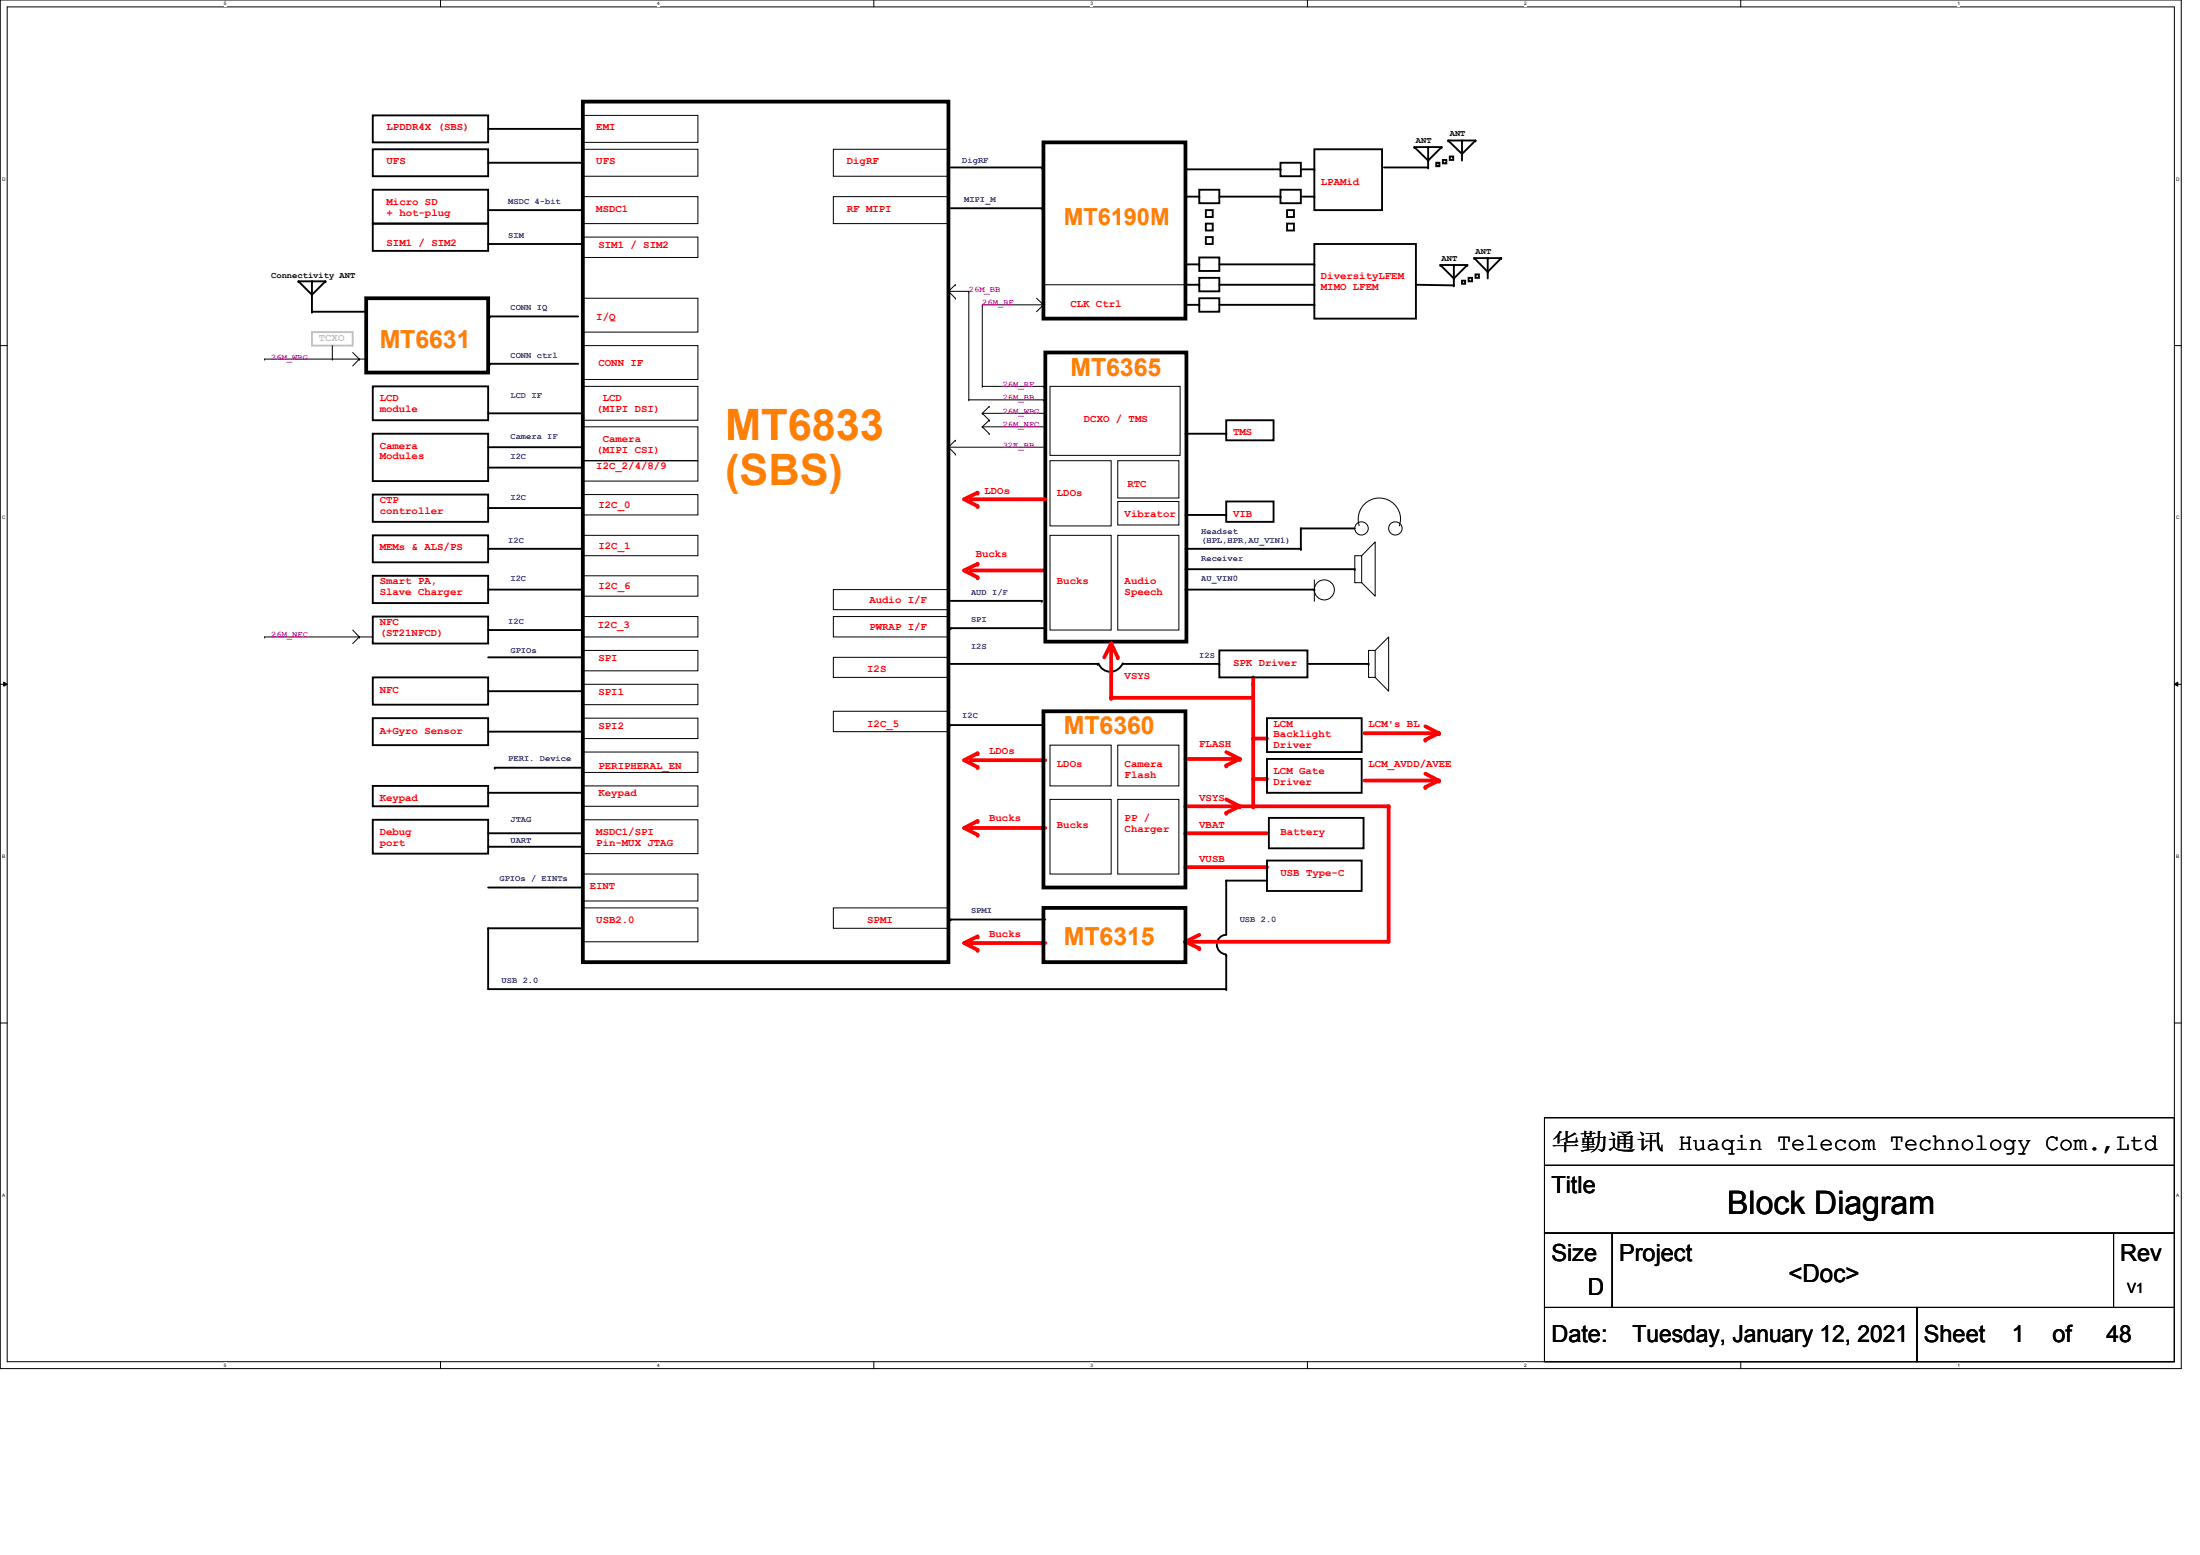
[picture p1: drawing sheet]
<svg xmlns="http://www.w3.org/2000/svg" width="297mm" height="210mm" viewBox="0 0 297 210" stroke-linecap="round" stroke-linejoin="round" font-family="sans-serif">
<path d="M0 0h294.5v184.7h-294.5zM1 .9h292.6v182.9h-292.6z" fill="none" stroke="#000" stroke-width=".14"/>
<g fill="#fff">
<path d="M30.2 .1h.4v.7h-.4z"/>
<path d="M30.2 183.9h.4v.8h-.4z"/>
</g>
<path d="M59.5 0v.9M59.5 183.8v.9" fill="none" stroke="#000" stroke-width=".14"/>
<g fill="#fff">
<path d="M88.7 .1h.4v.7h-.4z"/>
<path d="M88.7 183.9h.4v.8h-.4z"/>
</g>
<path d="M118 0v.9M118 183.8v.9" fill="none" stroke="#000" stroke-width=".14"/>
<g fill="#fff">
<path d="M147.2 .1h.4v.7h-.4z"/>
<path d="M147.2 183.9h.4v.8h-.4z"/>
</g>
<path d="M176.5 0v.9M176.5 183.8v.9" fill="none" stroke="#000" stroke-width=".14"/>
<g fill="#fff">
<path d="M205.8 .1h.3v.7h-.3z"/>
<path d="M205.8 183.9h.3v.8h-.3z"/>
</g>
<path d="M235 0v.9M235 183.8v.9" fill="none" stroke="#000" stroke-width=".14"/>
<g fill="#fff">
<path d="M264.3 .1h.3v.7h-.3z"/>
<path d="M264.3 183.9h.3v.8h-.3z"/>
<path d="M.3 23.8h.5v.7h-.5z"/>
<path d="M293.8 23.8h.5v.7h-.5z"/>
<path d="M.3 69.5h.5v.7h-.5z"/>
<path d="M293.8 69.5h.5v.7h-.5z"/>
</g>
<path d="M0 46.7h1M293.6 46.7h.9" fill="none" stroke="#000" stroke-width=".14"/>
<g fill="#fff">
<path d="M.3 115.2h.4v.8h-.4z"/>
<path d="M293.8 115.2h.5v.8h-.5z"/>
</g>
<path d="M0 92.4h1M.5 92.1l.5 .3-.5 .2zM293.6 92.4l.4-.3v.5zM293.6 92.4h.9" fill="none" stroke="#000" stroke-width=".14"/>
<path d="M.5 92.1l.5 .3-.5 .2zM293.6 92.4l.4-.3v.5z" fill="#000"/>
<g fill="#fff">
<path d="M.3 161h.4v.7h-.4z"/>
<path d="M293.8 161h.4v.7h-.4z"/>
</g>
<path d="M0 138.1h1M293.6 138.1h.9" fill="none" stroke="#000" stroke-width=".14"/>
<path d="M65.9 79.6h12.8M78.7 79.6h.1" fill="none" stroke="#000" stroke-width=".25"/>
<path d="M130.2 77l1.8 .9" fill="none" stroke="#f00" stroke-width=".51"/>
<circle cx="132" cy="77.9" r=".25" fill="#f00"/>
<path d="M177.5 78.3v2.7M47.6 85l.9 1M48.5 86h.1M177.5 81h.1" fill="none" stroke="#000" stroke-width=".14"/>
<path d="M128.4 84.8h.1M128.4 84.8h12.7" fill="none" stroke="#000" stroke-width=".25"/>
<path d="M131.1 77h10" fill="none" stroke="#f00" stroke-width=".51"/>
<circle cx="131.1" cy="77" r=".25" fill="#f00"/>
<path d="M141.8 72.3h8.2v12.7h-8.2zM150.9 72.3h8.3v12.7h-8.3zM48.5 86h.1M48.5 86l-.9 .9" fill="none" stroke="#000" stroke-width=".14"/>
<path d="M160.1 79.6h17.4M177.5 79.6h.1M65.9 85h12.8M78.7 85h.1M128.1 89.6h20.1M128.4 81.1h12.3M140.7 81.1h.1M148.2 89.6h.1" fill="none" stroke="#000" stroke-width=".25"/>
<path d="M78.7 13.7h49.4v116.2h-49.4zM141.1 47.6h19.1v39h-19.1z" fill="none" stroke="#000" stroke-width=".51"/>
<path d="M150 86.9l.9 1.8" fill="none" stroke="#f00" stroke-width=".51"/>
<circle cx="150.9" cy="88.7" r=".25" fill="#f00"/>
<path d="M150 86.9l-.9 1.8" fill="none" stroke="#f00" stroke-width=".51"/>
<circle cx="150" cy="86.9" r=".25" fill="#f00"/>
<path d="M65.9 88.7h12.8M78.7 88.7h.1M128.3 97.9h.1M128.3 97.9h12.6" fill="none" stroke="#000" stroke-width=".25"/>
<path d="M185.7 87.8l1.8-1.8v7.3l-1.8-1.9" fill="none" stroke="#000" stroke-width=".14"/>
<path d="M169.2 91.4v1" fill="none" stroke="#f00" stroke-width=".51"/>
<circle cx="169.2" cy="92.4" r=".25" fill="#f00"/>
<path d="M151.6 89.5a1.75 1.75 0 0 1-1.6 1.2 1.75 1.75 0 0 1-1.7-1.1M176.5 89.6h8.3M184.8 89.6h.1" fill="none" stroke="#000" stroke-width=".25"/>
<path d="M150 86.9v7.3" fill="none" stroke="#f00" stroke-width=".51"/>
<circle cx="150" cy="94.2" r=".25" fill="#f00"/>
<path d="M66.8 103.6h.1M66.8 103.6h11.9" fill="none" stroke="#000" stroke-width=".25"/>
<path d="M169.2 92.4v16.4" fill="none" stroke="#f00" stroke-width=".51"/>
<circle cx="169.2" cy="108.8" r=".25" fill="#f00"/>
<path d="M150 94.2h19.2" fill="none" stroke="#f00" stroke-width=".51"/>
<circle cx="150" cy="94.2" r=".25" fill="#f00"/>
<path d="M65.9 93.3h12.8M78.7 93.3h.1" fill="none" stroke="#000" stroke-width=".25"/>
<path d="M165.6 101.5l1.8 .9" fill="none" stroke="#f00" stroke-width=".51"/>
<circle cx="167.4" cy="102.4" r=".25" fill="#f00"/>
<path d="M132 101.7l-1.8 .9" fill="none" stroke="#f00" stroke-width=".51"/>
<circle cx="132" cy="101.7" r=".25" fill="#f00"/>
<path d="M194.3 99l-1.9 .9" fill="none" stroke="#f00" stroke-width=".51"/>
<circle cx="192.4" cy="99.9" r=".25" fill="#f00"/>
<path d="M169.2 99.7h1.9" fill="none" stroke="#f00" stroke-width=".51"/>
<circle cx="169.2" cy="99.7" r=".25" fill="#f00"/>
<path d="M65.9 107h12.8M78.7 107h.1" fill="none" stroke="#000" stroke-width=".25"/>
<path d="M192.4 104.4l1.9 1" fill="none" stroke="#f00" stroke-width=".51"/>
<circle cx="194.3" cy="105.4" r=".25" fill="#f00"/>
<path d="M184.2 99h10.1" fill="none" stroke="#f00" stroke-width=".51"/>
<circle cx="194.3" cy="99" r=".25" fill="#f00"/>
<path d="M169.2 105.2h1.9" fill="none" stroke="#f00" stroke-width=".51"/>
<circle cx="169.2" cy="105.2" r=".25" fill="#f00"/>
<path d="M167.4 102.4l-1.8 .9" fill="none" stroke="#f00" stroke-width=".51"/>
<circle cx="165.6" cy="103.3" r=".25" fill="#f00"/>
<path d="M130.2 102.6l1.8 .9" fill="none" stroke="#f00" stroke-width=".51"/>
<circle cx="132" cy="103.5" r=".25" fill="#f00"/>
<path d="M160.1 102.4h7.3" fill="none" stroke="#f00" stroke-width=".51"/>
<circle cx="167.4" cy="102.4" r=".25" fill="#f00"/>
<path d="M160.1 108.8h9.1" fill="none" stroke="#f00" stroke-width=".51"/>
<circle cx="160.1" cy="108.8" r=".25" fill="#f00"/>
<path d="M131.1 102.6h10" fill="none" stroke="#f00" stroke-width=".51"/>
<circle cx="131.1" cy="102.6" r=".25" fill="#f00"/>
<path d="M194.3 105.4l-1.9 .9" fill="none" stroke="#f00" stroke-width=".51"/>
<circle cx="192.4" cy="106.3" r=".25" fill="#f00"/>
<path d="M184.2 105.4h10.1" fill="none" stroke="#f00" stroke-width=".51"/>
<circle cx="194.3" cy="105.4" r=".25" fill="#f00"/>
<path d="M167.4 108.8l-1.8 .9" fill="none" stroke="#f00" stroke-width=".51"/>
<circle cx="165.6" cy="109.7" r=".25" fill="#f00"/>
<path d="M165.6 107.9l1.8 .9" fill="none" stroke="#f00" stroke-width=".51"/>
<circle cx="167.4" cy="108.8" r=".25" fill="#f00"/>
<path d="M65.9 114.3h12.8M78.7 114.3h.1" fill="none" stroke="#000" stroke-width=".25"/>
<path d="M130.2 111.8l1.8 .9" fill="none" stroke="#f00" stroke-width=".51"/>
<circle cx="132" cy="112.7" r=".25" fill="#f00"/>
<path d="M65.9 112.5h12.8M78.7 112.5h.1" fill="none" stroke="#000" stroke-width=".25"/>
<path d="M160.1 112.5h11" fill="none" stroke="#f00" stroke-width=".51"/>
<circle cx="160.1" cy="112.5" r=".25" fill="#f00"/>
<path d="M160.1 117.1h11" fill="none" stroke="#f00" stroke-width=".51"/>
<circle cx="160.1" cy="117.1" r=".25" fill="#f00"/>
<path d="M65.9 119.8h12.8M78.7 119.8h.1M165.6 118.9h.1M165.6 118.9v7.3M165.6 118.9h5.5M171.1 118.9h.1M128.4 124.1h.1M128.4 124.1h12.7" fill="none" stroke="#000" stroke-width=".25"/>
<path d="M131.1 111.8h10" fill="none" stroke="#f00" stroke-width=".51"/>
<circle cx="131.1" cy="111.8" r=".25" fill="#f00"/>
<path d="M165.5 126.2a1.32 1.32 0 0 0-1.2 1.3 1.32 1.32 0 0 0 1.2 1.3" fill="none" stroke="#000" stroke-width=".25"/>
<path d="M132 126.4l-1.8 .9" fill="none" stroke="#f00" stroke-width=".51"/>
<circle cx="132" cy="126.4" r=".25" fill="#f00"/>
<path d="M65.9 125.3h12.8M78.7 125.3h.1" fill="none" stroke="#000" stroke-width=".25"/>
<path d="M187.5 108.8v18.3" fill="none" stroke="#f00" stroke-width=".51"/>
<circle cx="187.5" cy="108.8" r=".25" fill="#f00"/>
<path d="M169.2 108.8h18.3" fill="none" stroke="#f00" stroke-width=".51"/>
<circle cx="169.2" cy="108.8" r=".25" fill="#f00"/>
<path d="M65.9 125.3h.1M65.9 125.3v8.2M165.6 128.9h.1M165.6 128.9v4.6" fill="none" stroke="#000" stroke-width=".25"/>
<path d="M160.1 127.1l1.8 .9" fill="none" stroke="#f00" stroke-width=".51"/>
<circle cx="161.9" cy="128" r=".25" fill="#f00"/>
<path d="M130.2 127.3l1.8 .9" fill="none" stroke="#f00" stroke-width=".51"/>
<circle cx="132" cy="128.2" r=".25" fill="#f00"/>
<path d="M160.1 127.1h27.4" fill="none" stroke="#f00" stroke-width=".51"/>
<circle cx="160.1" cy="127.1" r=".25" fill="#f00"/>
<path d="M131.1 127.3h10" fill="none" stroke="#f00" stroke-width=".51"/>
<circle cx="131.1" cy="127.3" r=".25" fill="#f00"/>
<g fill="none" stroke="#000" stroke-width=".25">
<path d="M195.5 19h3.7M199.2 19h.1M65.9 22h12.8M78.7 22h.1M160.1 26.5h1.8M161.9 26.5h.1M50.3 83.2h15.6v3.7h-15.6zM151.7 89.6h12.9M164.6 89.6h.1M50.3 110.7h15.6v4.5h-15.6zM50.3 106.1h15.6v2.7h-15.6zM65.9 133.5h99.7"/>
<path d="M165.6 133.5h.1"/>
</g>
<g fill="none" stroke="#000" stroke-width=".14">
<path d="M129 38.4h.1M129 38.4l-.9 .9M132.6 55.8l1 .9M133.6 56.7h.1M183.9 75l1.8-1.8v7.3l-1.8-1.8M35.7 86h.1M35.7 86h14.6"/>
<circle cx="178.8" cy="79.6" r="1.35"/>
<circle cx="183.8" cy="71.3" r=".91"/>
</g>
<path d="M161.9 126.2l-1.8 .9" fill="none" stroke="#f00" stroke-width=".51"/>
<circle cx="160.1" cy="127.1" r=".25" fill="#f00"/>
<path d="M132 110.8l-1.8 1" fill="none" stroke="#f00" stroke-width=".51"/>
<circle cx="132" cy="110.8" r=".25" fill="#f00"/>
<path d="M192.4 98l1.9 1" fill="none" stroke="#f00" stroke-width=".51"/>
<circle cx="194.3" cy="99" r=".25" fill="#f00"/>
<g fill="none" stroke="#000" stroke-width=".25">
<path d="M50.3 15.6h15.6v3.6h-15.6zM65.9 17.4h12.8M78.7 17.4h.1M191 19.9h.1M191 19.9h3.6M191 19.9l1.8 1.8M192.8 19.9h.1M192.8 19.9v2.7M194.6 19.9h.1M194.6 19.9l-1.8 1.8M195.5 19h.1M195.5 19l1.9 1.8"/>
<path d="M197.4 19h.1M197.4 19v2.7M199.2 19l-1.8 1.8M40.3 38h.1M40.3 38h3.6M40.3 38l1.8 1.8M42.1 39.8h.1M42.1 38h.1M42.1 38v4.1M43.9 38h.1M43.9 38l-1.8 1.8M50.3 20.2h15.6v3.6h-15.6z"/>
<path d="M50.3 30.2h15.6v3.7h-15.6zM50.3 25.6h15.6v4.6h-15.6zM65.9 28.4h12.8M65.9 32.9h12.8M78.7 28.4h.1M78.7 32.9h.1M128.4 22.6h12.3M128.4 28.1h12.3M140.7 22.6h.1M140.7 28.1h.1M160.1 22.9h12.8M160.1 35.7h1.8"/>
<path d="M160.1 38.4h1.8M161.9 37.5h2.7v1.8h-2.7zM161.9 25.6h2.7v1.8h-2.7zM161.9 34.8h2.7v1.8h-2.7zM161.9 35.7h.1M161.9 38.4h.1M162.8 30.2h.9v.9h-.9zM162.8 32h.9v.9h-.9zM162.8 28.4h.9v.9h-.9zM164.6 26.5h8.3M164.6 35.7h12.9M164.6 38.4h12.9"/>
<path d="M172.9 22h2.7v1.8h-2.7zM172.9 25.6h2.7v1.8h-2.7zM172.9 22.9h.1M172.9 26.5h.1M173.8 28.4h.9v.9h-.9zM173.8 30.2h.9v.9h-.9zM175.6 22.9h1.9M175.6 26.5h1.9M177.5 20.2h9.1v8.2h-9.1zM177.5 32.9h13.7v10.1h-13.7zM177.5 22.9h.1M177.5 26.5h.1"/>
<path d="M177.5 35.7h.1M177.5 38.4h.1M186.9 22.6h5.9M191.2 38.4l5.1 .1M192.8 21.7h.1M192.8 22.6h.1M193.9 22h.4v.4h-.4zM194.5 35.8h.1M194.5 35.8h3.6M194.5 35.8l1.8 1.8M194.8 21.6h.5v.5h-.5zM195.7 21.1h.5v.5h-.5z"/>
<path d="M196.3 37.6h.1M196.3 35.8h.1M196.3 38.5h.1M196.3 35.8v2.7M197.4 37.9h.4v.4h-.4zM197.4 20.8h.1M198.1 35.8h.1M198.1 35.8l-1.8 1.8M198.3 37.5h.5v.5h-.5zM199 34.8h.1M199 34.8h3.7M199 34.8l1.9 1.9"/>
<path d="M199.2 37h.5v.5h-.5zM200.9 36.7h.1M200.9 34.8h.1M200.9 34.8v2.8M202.7 34.8h.1M202.7 34.8l-1.8 1.9M42.1 42.1h.1M42.1 42.1h7.3M50.3 52.2h15.6v4.5h-15.6zM50.3 58.5h15.6v6.4h-15.6zM65.9 55.8h12.8M66.2 42.7h.1"/>
<path d="M66.2 49.1h.1M66.2 42.7h11.9M66.2 49.1h11.9M78.7 55.8h.1M160.1 41.1h1.8M160.1 58.5h5.5M161.9 40.3h2.7v1.8h-2.7zM161.9 41.1h.1M164.6 41.1h12.9M165.6 56.7h6.4v2.7h-6.4zM165.6 58.5h.1M177.5 41.1h.1"/>
<path d="M50.3 72.3h15.6v3.6h-15.6zM50.3 77.7h15.6v3.7h-15.6zM50.3 66.8h15.6v3.6h-15.6zM65.9 60.4h12.8M78.7 60.4h.1M165.6 67.7h6.4v2.7h-6.4zM50.3 96.9h15.6v3.7h-15.6zM50.3 91.4h15.6v3.7h-15.6zM65.9 98.8h12.8M78.7 98.8h.1M164.6 87.8h11.9v3.6h-11.9zM171.1 96.9h12.8v4.6h-12.8z"/>
<path d="M171.1 116.2h12.8v4.1h-12.8zM171.1 102.4h12.8v4.6h-12.8zM171.3 110.4h12.8v4.1h-12.8z"/>
</g>
<g fill="none" stroke="#000" stroke-width=".14">
<path d="M78.7 15.6h15.5v3.6h-15.5zM78.7 32h15.5v2.8h-15.5zM78.7 20.2h15.5v3.6h-15.5zM78.7 26.5h15.5v3.7h-15.5zM112.5 26.5h15.6v3.7h-15.6zM112.5 20.2h15.6v3.6h-15.6zM130.8 39.3h.1M130.8 39.3v14.7M130.8 39.3h-2.7l.9 1M140.9 38.4h19.2v4.6h-19.2zM35.7 48.5h.1M35.7 48.5h13.7"/>
<path d="M44.9 48.5h.1M44.9 46.7v1.8M47.6 47.6l.9 .9M48.5 48.5h.1M48.5 48.5l-.9 .9M78.7 52.2h15.5v4.5h-15.5zM78.7 57.6h15.5v4.6h-15.5zM78.7 40.3h15.5v4.5h-15.5zM78.7 46.7h15.5v4.5h-15.5zM129 40.3h.1M129 59.4h.1M129 59.4l-.9 1"/>
<path d="M130.8 54h.1M130.8 54h10.1M132.6 52.2h.1M132.6 55.8h.1M132.6 57.6h.1M132.6 52.2h8.3M132.6 55.8h8.3M132.6 57.6h8.3M132.6 57.6l1 .9M133.6 54.9h.1M133.6 58.5h.1M133.6 56.7h.1"/>
<path d="M133.6 54.9l-1 .9M133.6 56.7l-1 .9M140 40.3l.9 .8M140.9 41.1h.1M140.9 52.2h.1M140.9 54h.1M140.9 41.1l-.9 1M140.9 41.1h-8.3v11.1M141.8 52.2h17.5v9.3h-17.5zM78.7 77.7h15.5v2.8h-15.5zM78.7 72.3h15.5v2.7h-15.5zM78.7 62.2h15.5v2.7h-15.5z"/>
<path d="M78.7 66.8h15.5v2.7h-15.5zM112.5 79.6h15.6v2.7h-15.6zM141.8 62.2h8.2v8.8h-8.2zM150.9 62.2h8.3v5h-8.3zM150.9 67.7h8.3v3.2h-8.3zM183.5 71a2.85 2.85 0 0 1 2.8-3.8 2.85 2.85 0 0 1 2.6 3.8M78.7 96.9h15.5v2.8h-15.5zM78.7 92.4h15.5v2.7h-15.5zM78.7 83.2h15.5v2.8h-15.5zM78.7 87.8h15.5v2.8h-15.5zM112.5 83.2h15.6v2.8h-15.6zM112.5 88.7h15.6v2.7h-15.6z"/>
<path d="M112.5 96h15.6v2.8h-15.6zM78.7 101.5h15.5v2.8h-15.5zM78.7 106.1h15.5v2.7h-15.5zM78.7 118h15.5v3.6h-15.5zM78.7 110.7h15.5v4.5h-15.5zM141.8 107.9h8.2v10.1h-8.2zM141.8 100.6h8.2v5.5h-8.2zM150.9 107.9h8.3v10.1h-8.3zM150.9 100.6h8.3v5.5h-8.3zM78.7 122.6h15.5v4.5h-15.5zM112.5 122.6h15.6v2.7h-15.6z"/>
</g>
<path d="M140.9 19.2h19.2v23.8h-19.2zM49.4 40.3h16.5v10h-16.5zM140.9 96h19.2v23.8h-19.2zM140.9 122.6h19.2v7.3h-19.2z" fill="none" stroke="#000" stroke-width=".51"/>
<path d="M42.1 44.8h5.5v1.9h-5.5z" fill="none" stroke="#c0c0c0" stroke-width=".25"/>
<path d="M132 66.5l-1.8 .9" fill="none" stroke="#f00" stroke-width=".51"/>
<circle cx="132" cy="66.5" r=".25" fill="#f00"/>
<path d="M65.9 63.1h12.8M78.7 63.1h.1M160.1 69.5h5.5M165.6 69.5h.1" fill="none" stroke="#000" stroke-width=".25"/>
<path d="M128.1 60.4h.1M128.1 60.4h12.8M128.1 60.4l.9 .9M129 61.3h.1" fill="none" stroke="#000" stroke-width=".14"/>
<path d="M130.2 67.4l1.8 .9" fill="none" stroke="#f00" stroke-width=".51"/>
<circle cx="132" cy="68.3" r=".25" fill="#f00"/>
<path d="M65.9 68.6h12.8M65.9 74.1h12.8M78.7 68.6h.1M78.7 74.1h.1M160.1 74.1h15.5M175.6 71.3h.1M175.6 74.1h.1M175.6 71.3h7.3" fill="none" stroke="#000" stroke-width=".25"/>
<path d="M131.1 67.4h10" fill="none" stroke="#f00" stroke-width=".51"/>
<circle cx="131.1" cy="67.4" r=".25" fill="#f00"/>
<g fill="none" stroke="#000" stroke-width=".14">
<path d="M182.9 75h1v3.7h-1zM184.8 87.8h.9v3.6h-.9z"/>
<circle cx="188.4" cy="71.3" r=".91"/>
</g>
<path d="M160.1 76.8h22.8M175.6 74.1h.1M175.6 71.3v2.8M182.9 76.8h.1" fill="none" stroke="#000" stroke-width=".25"/>
<path d="M132 76.1l-1.8 .9" fill="none" stroke="#f00" stroke-width=".51"/>
<circle cx="132" cy="76.1" r=".25" fill="#f00"/>
<path d="M208.5 157.3h85.1v9.2h-85.1zM208.5 150.9h85.1v6.4h-85.1zM208.5 166.5h9.2v10h-9.2zM208.5 176.5h50.3v7.3h-50.3zM217.7 166.5h67.7v10h-67.7zM258.8 176.5h34.8v7.3h-34.8zM285.4 166.5h8.2v10h-8.2z" fill="none" stroke="#000" stroke-width=".14"/>
<g font-size="5.8" fill="#ff8000">
<text x="97.9" y="59.4">MT6833</text>
<text x="97.9" y="65.4">(SBS)</text>
</g>
<text font-size="4.4" x="233.2" y="163.9">Block Diagram</text>
<g font-size="3.3" fill="#ff8000">
<text x="51.3" y="47">MT6631</text>
<text x="144.5" y="50.7">MT6365</text>
<text x="143.6" y="99.1">MT6360</text>
<text x="143.6" y="127.5">MT6315</text>
</g>
<text font-size="3.3" x="241.5" y="173.1">&lt;Doc&gt;</text>
<text font-size="3.2" fill="#ff8000" x="143.6" y="30.4">MT6190M</text>
<g font-size="3.2">
<text x="209.5" y="155.2">华华华华 Huaqin Telecom Technology Com.,Ltd</text>
<text x="209.5" y="161">Title</text>
<text x="209.5" y="170.2">Size</text>
<text x="218.6" y="170.2">Project</text>
<text x="286.3" y="170.2">Rev</text>
<text x="214.4" y="174.8">D</text>
<text x="209.5" y="181.1">Date:</text>
<text x="220.4" y="181.1">Tuesday, January 12, 2021</text>
<text x="259.8" y="181.1">Sheet</text>
<text x="271.6" y="181.1">1</text>
<text x="277.1" y="181.1">of</text>
<text x="284.4" y="181.1">48</text>
</g>
<text font-size="1.9" x="287.2" y="174.5">V1</text>
<g font-size="1.4" fill="#f00">
<text x="52.2" y="17.6">LPDDR4X (SBS)</text>
<text x="80.5" y="17.6">EMI</text>
<text x="52.2" y="22.2">UFS</text>
<text x="80.5" y="22.2">UFS</text>
<text x="114.3" y="22.2">DigRF</text>
<text x="52.2" y="27.7">Micro SD</text>
<text x="52.2" y="29.1">+ hot-plug</text>
<text x="80.5" y="28.6">MSDC1</text>
<text x="114.3" y="28.6">RF MIPI</text>
<text x="178.3" y="24.9">LPAMid</text>
<text x="52.2" y="33.1">SIM1 / SIM2</text>
<text x="80.8" y="33.4">SIM1 / SIM2</text>
<text x="144.5" y="41.4">CLK Ctrl</text>
<text x="178.3" y="37.7">DiversityLFEM</text>
<text x="178.3" y="39.2">MIMO LFEM</text>
<text x="80.5" y="43.2">I/Q</text>
<text x="80.8" y="49.4">CONN IF</text>
<text x="51.3" y="54.2">LCD</text>
<text x="51.3" y="55.6">module</text>
<text x="80.5" y="55.6">(MIPI DSI)</text>
<text x="81.4" y="54.2">LCD</text>
<text x="81.4" y="59.7">Camera</text>
<text x="146.3" y="56.9">DCXO / TMS</text>
<text x="166.5" y="58.8">TMS</text>
<text x="51.3" y="60.6">Camera</text>
<text x="51.3" y="62">Modules</text>
<text x="80.5" y="63.3">I2C_2/4/8/9</text>
<text x="80.5" y="61.1">(MIPI CSI)</text>
<text x="152.2" y="65.7">RTC</text>
<text x="51.3" y="67.9">CTP</text>
<text x="51.3" y="69.3">controller</text>
<text x="80.8" y="68.5">I2C_0</text>
<text x="132.9" y="66.7">LDOs</text>
<text x="142.7" y="67">LDOs</text>
<text x="151.8" y="69.7">Vibrator</text>
<text x="166.5" y="69.7">VIB</text>
<text x="51.3" y="74.3">MEMs &amp; ALS/PS</text>
<text x="80.8" y="74">I2C_1</text>
<text x="131.7" y="75.2">Bucks</text>
<text x="51.3" y="78.9">Smart PA,</text>
<text x="51.3" y="80.3">Slave Charger</text>
<text x="80.8" y="79.5">I2C_6</text>
<text x="117.4" y="81.4">Audio I/F</text>
<text x="142.7" y="78.9">Bucks</text>
<text x="151.8" y="78.9">Audio</text>
<text x="151.8" y="80.3">Speech</text>
<text x="51.3" y="84.4">NFC</text>
<text x="51.3" y="85.8">(ST21NFCD)</text>
<text x="80.7" y="84.8">I2C_3</text>
<text x="80.8" y="89.2">SPI</text>
<text x="117.4" y="85">PWRAP I/F</text>
<text x="166.5" y="89.9">SPK Driver</text>
<text x="51.3" y="93.5">NFC</text>
<text x="80.8" y="93.8">SPI1</text>
<text x="117.1" y="90.8">I2S</text>
<text x="151.8" y="91.7">VSYS</text>
<text x="51.3" y="99">A+Gyro Sensor</text>
<text x="80.8" y="98.3">SPI2</text>
<text x="117.1" y="98.1">I2C_5</text>
<text x="133.6" y="101.7">LDOs</text>
<text x="161.9" y="100.8">FLASH</text>
<text x="172" y="98.1">LCM</text>
<text x="172" y="99.5">Backlight</text>
<text x="172" y="101">Driver</text>
<text x="184.8" y="98.1">LCM's BL</text>
<text x="80.8" y="107.5">Keypad</text>
<text x="80.8" y="103.8">PERIPHERAL_EN</text>
<text x="142.7" y="103.6">LDOs</text>
<text x="151.8" y="103.6">Camera</text>
<text x="151.8" y="105">Flash</text>
<text x="172" y="104.5">LCM Gate</text>
<text x="172" y="105.9">Driver</text>
<text x="184.8" y="103.6">LCM_AVDD/AVEE</text>
<text x="51.3" y="108.2">Keypad</text>
<text x="51.3" y="112.7">Debug</text>
<text x="80.5" y="112.7">MSDC1/SPI</text>
<text x="133.6" y="110.9">Bucks</text>
<text x="142.7" y="111.8">Bucks</text>
<text x="151.8" y="110.9">PP /</text>
<text x="151.8" y="112.3">Charger</text>
<text x="161.9" y="111.8">VBAT</text>
<text x="161.9" y="108.2">VSYS</text>
<text x="172.9" y="112.7">Battery</text>
<text x="51.3" y="114.2">port</text>
<text x="80.5" y="114.2">Pin-MUX JTAG</text>
<text x="161.9" y="116.4">VUSB</text>
<text x="172.9" y="118.2">USB Type-C</text>
<text x="79.6" y="120">EINT</text>
<text x="80.5" y="124.6">USB2.0</text>
<text x="117.1" y="124.6">SPMI</text>
<text x="133.6" y="126.4">Bucks</text>
</g>
<text font-size="1.4" fill="#c0c0c0" x="43" y="46">TCXO</text>
<g font-size="1.2" fill="#00f">
<text x="129.9" y="22">DigRF</text>
<text x="68.6" y="27.5">MSDC 4-bit</text>
<text x="130.2" y="27.2">MIPI_M</text>
<text x="68.6" y="32.1">SIM</text>
<text x="68.9" y="41.9">CONN IQ</text>
<text x="68.9" y="53.8">LCD IF</text>
<text x="68.9" y="48.3">CONN ctrl</text>
<text x="68.9" y="59.2">Camera IF</text>
<text x="68.9" y="62">I2C</text>
<text x="68.9" y="67.5">I2C</text>
<text x="68.6" y="73.2">I2C</text>
<text x="162.2" y="75.7">Receiver</text>
<text x="162.2" y="72.1">Headset</text>
<text x="162.2" y="73.2">(HPL,HPR,AU_VIN1)</text>
<text x="68.9" y="78.4">I2C</text>
<text x="131.1" y="80.3">AUD I/F</text>
<text x="131.1" y="83.9">SPI</text>
<text x="162.2" y="78.4">AU_VIN0</text>
<text x="68.6" y="84.2">I2C</text>
<text x="68.9" y="88.1">GPIOs</text>
<text x="131.1" y="87.6">I2S</text>
<text x="161.9" y="88.8">I2S</text>
<text x="129.9" y="97">I2C</text>
<text x="68.6" y="102.7">PERI. Device</text>
<text x="68.9" y="113.7">UART</text>
<text x="68.9" y="111">JTAG</text>
<text x="67.4" y="119">GPIOs / EINTs</text>
<text x="131.1" y="123.2">SPMI</text>
<text x="167.4" y="124.4">USB 2.0</text>
<text x="67.7" y="132.7">USB 2.0</text>
</g>
<g font-size="1.2">
<text x="191.2" y="19.3">ANT</text>
<text x="195.7" y="18.4">ANT</text>
<text x="194.6" y="35.2">ANT</text>
<text x="199.2" y="34.3">ANT</text>
<text x="36.6" y="37.5">Connectivity ANT</text>
</g>
<g font-size="1.2" fill="#f0f">
<text x="130.8" y="39.4">26M_BB</text>
<text x="132.6" y="41.2">26M_RF</text>
<text x="36.6" y="48.6">26M_WBG</text>
<text x="135.4" y="52.2">26M_RF</text>
<text x="135.4" y="57.7">26M_NFC</text>
<text x="135.4" y="55.8">26M_WBG</text>
<text x="135.4" y="54">26M_BB</text>
<text x="135.4" y="60.4">32K_BB</text>
<text x="36.6" y="86">26M_NFC</text>
</g>
<g font-size=".6">
<text x="30.2" y=".7">5</text>
<text x="88.7" y=".7">4</text>
<text x="147.2" y=".7">3</text>
<text x="205.8" y=".7">2</text>
<text x="264.3" y=".7">1</text>
<text x=".3" y="24.4">D</text>
<text x="293.8" y="24.4">D</text>
<text x=".3" y="70.1">C</text>
<text x="293.8" y="70.1">C</text>
<text x=".3" y="115.8">B</text>
<text x="293.8" y="115.8">B</text>
<text x=".3" y="161.5">A</text>
<text x="293.8" y="161.5">A</text>
<text x="30.2" y="184.5">5</text>
<text x="88.7" y="184.5">4</text>
<text x="147.2" y="184.5">3</text>
<text x="205.8" y="184.5">2</text>
<text x="264.3" y="184.5">1</text>
</g>
</svg>
